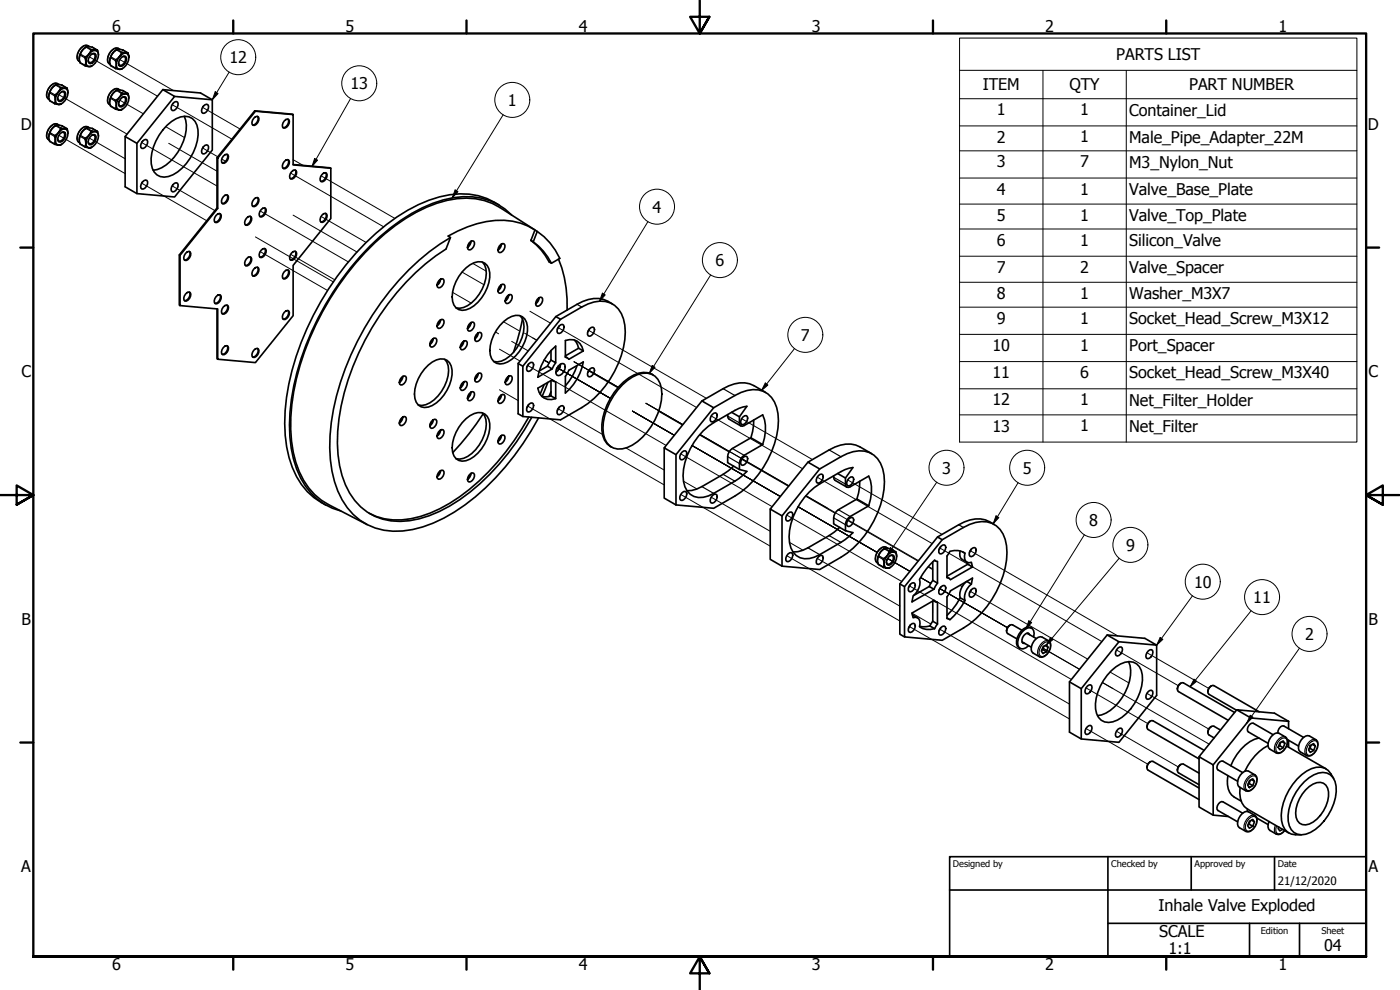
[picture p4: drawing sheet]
<svg xmlns="http://www.w3.org/2000/svg" width="420mm" height="297mm" viewBox="0 0 420 297" stroke-linecap="round" stroke-linejoin="round" font-family="sans-serif">
<!-- layer: Tweak Trail (ISO) -->
<g fill="none" stroke="#000" stroke-width=".3">
<path d="M26.8 17.1l20.5 11.8M35.9 17.9l16.2 9.3M17.7 28.4l20.4 11.8M35.9 30.1l7.1 4M49.7 38l5.7 3.3M51.7 31.4l17.9 10.4M60.8 32.2l11.3 6.5M17.7 40.6l19.9 11.5M26.8 41.4l10.8 6.2M42.5 42.8l22.6 13M42.5 55l19.6 11.2M50.6 43l14.5 8.4"/>
<path d="M51.7 55.8l12.8 7.4M60.8 44.4l4.6 2.6M66.5 47.7l1.2 .7M87.2 51.9l27.9 16.1M88 47.9l3 1.7M96.4 52.7l22.1 12.8M76.7 71.1l23.3 13.5M78.1 75.5l20.2 11.7M78.1 63.3l26.4 15.3M87.2 76.3l13.3 7.6M88 64.5l19.1 11.1M96.4 64.9l13.5 7.8"/>
<path d="M141.9 79l4 2.4M131.2 85.1l.4 .2M135.8 87.7l5.6 3.2M138.7 81.6l6.6 3.8M148.7 99.6l.9 .6M151.1 96.5l4.6 2.7M157.4 100l3.7 2.1M159 93.4l6.2 3.6M167.5 98.3l41.6 24M176.6 99.1l35.4 20.4M129.8 101.7l.2 .2M149.9 104.8l6.2 3.5"/>
<path d="M149.9 116.9l5.6 3.3M153.6 102.4l4.9 2.9M158.3 109.6l41.6 24M163.3 108l1.5 .9M167.2 110.3l16 9.2M172.3 108.5l13.3 7.7M176.6 111.3l8.8 5.1M158.3 121.8l41 23.7M167.5 122.6l13.3 7.7M187.9 134.4l11.4 6.6M189.8 123.3l12.6 7.3M193.8 121l11.1 6.4"/>
<path d="M197.7 123.4l7.1 4.2M204.3 136.2l27.4 15.8M207.7 133.7l26.5 15.3M209.9 130.5l8.9 5.1M210 130.3l26.8 15.5M213.4 124.8l27.5 15.8M222.6 125.6l21.2 12.3M222.6 137.8l14 8.1M204.3 148.4l26.9 15.5M205.1 144.4l4.1 2.3M213.4 149.2l17.8 10.2M236.1 154.5l34.5 20"/>
<path d="M239.5 152l23.7 13.7M241.7 148.9l8.9 5.1M241.9 148.7l33.8 19.5M245.3 143.2l34.5 19.9M254.4 144l28.3 16.3M254.4 156.2l21.1 12.2M236.1 166.7l33.9 19.6M236.9 162.7l4.1 2.4M245.3 167.5l24.7 14.4M266.4 167.6l6.7 3.8M272.9 175.8l48.6 28.1M276.3 173.3l3 1.7"/>
<path d="M278.5 170.1l1.4 .8M278.6 169.9l1.3 .8M282 164.4l48.7 28.1M282 176.6l20.3 11.7M288.1 175.6l.7 .4M291.2 165.2l44.3 25.6M291.2 177.4l35.2 20.4M272.9 188l48.1 27.7M273.7 184l5.7 3.2M282 188.8l39 22.5M312.9 194.4l11.1 6.4M335.1 195l18.5 10.7"/>
<path d="M344.2 195.8l18.5 10.7M325.9 206.4l18.6 10.7M325.9 218.6l18.6 10.7M330.8 204.8l32.1 18.5M333.1 201.6l5.7 3.3M335.1 219.4l18.5 10.7M344.2 208l18.5 10.7"/>
</g>
<!-- layer: Visible (ISO) -->
<g fill="none" stroke="#000" stroke-width=".5">
<path d="M23.8 17.5l.3 1.4 1.5 .8M25.6 17.1l1.1-.9-.5 .8-.4 1.6zM25.9 14.1l-.2 .1a4.1 4.1 0 0 0-1.9 3.3M26.8 14l-.7-.4a3.3 3.3 0 0 0-2.7 4.5l.5 .4M27.4 16.4l.5-.4h.5a2.02 2.02 0 0 1-1.3 3.1l-.4-.2a2.12 2.12 0 0 1 .7-2.5zM27.4 14.9l1.2 .2-.6 .1-1.3 1zM27.6 16.2l.5-.1 .3 .2a1.96 1.96 0 0 1-1.4 2.5l-.4-.2-.1-.4M29.2 15a4.5 4.5 0 0 0-2.6-1 3.6 3.6 0 0 0-2.8 3.5M29.5 16.4l-.4-1.1-.5-.2 .6-.1a3.6 3.6 0 0 1-2.5 5l-.5-.2-.4-1.2-.3 1a2.01 2.01 0 0 0 2.2 .1M35.1 14.9l-.3 .1a4.1 4.1 0 0 0-1.9 3.3M36 14.8l-.8-.4a3.3 3.3 0 0 0-2.6 4.6l.5 .3M36.5 15.7l1.2 .2-1.2 .5-.7 .6z"/>
<path d="M36.6 17.1l.6-.3 .5 .1a2.07 2.07 0 0 1-1.5 3l-.4-.2a2.27 2.27 0 0 1 .8-2.6zM36.7 17l.5-.1 .4 .3a1.96 1.96 0 0 1-1.4 2.4l-.4-.1-.2-.5M37.7 15.9h.7l.3 1.4-.5-1.2zM38.4 15.9a4.5 4.5 0 0 0-2.6-1.1 3.7 3.7 0 0 0-2.6 4.9l1.5 .9M38.7 17.3a3.6 3.6 0 0 1-2.9 3.5 1.48 1.48 0 0 1-.8-2.2l.8-1.6-1.1 1.2a3.1 3.1 0 0 1 0 2.3l.1 .1M16.5 28.5l1.1-.9-.5 .7-.5 1.7zM16.6 30l.5 1.2 .5 .1-1.2-.2zM16.8 37.6l-.3 .2a4.2 4.2 0 0 0-1.9 3.2M16.8 25.4l-.3 .2a4.2 4.2 0 0 0-1.9 3.3M17.7 37.5l-.8-.3a3.3 3.3 0 0 0-2.6 4.5l.5 .3M17.7 25.4l-.8-.4a3.3 3.3 0 0 0-2.6 4.5l.5 .4M18.1 27.8l.6-.4h.5a1.72 1.72 0 0 1-.6 2.8l-.6 .3-.4-.2a1.97 1.97 0 0 1 .5-2.5z"/>
<path d="M18.3 26.3l1.2 .2-1.3 .5-.6 .6zM18.4 39.8l.5-.1 .4 .2a1.96 1.96 0 0 1-1.4 2.5l-.4-.2-.2-.5M18.4 27.6l.5-.1 .4 .2a1.97 1.97 0 0 1-1.4 2.5l-.4-.2-.2-.5M19.5 26.5l.6-.1 .3 1.4-.4-1.1zM20.1 38.6a4.4 4.4 0 0 0-2.6-1.1 3.7 3.7 0 0 0-2.5 5l1.4 .8M20.1 26.4a4.4 4.4 0 0 0-2.6-1.1 3.7 3.7 0 0 0-2.5 5l1.4 .8M20.4 27.8a3.6 3.6 0 0 1-2.8 3.5l.9-.2M25.9 38.4l-.2 .2a4.1 4.1 0 0 0-1.9 3.3M26.8 38.4l-.7-.4a3.3 3.3 0 0 0-2.7 4.5l.5 .4M29.2 39.4a4.4 4.4 0 0 0-2.6-1.1 3.7 3.7 0 0 0-2.5 5l1.5 .8M35.1 27.1l-.3 .1a4.1 4.1 0 0 0-1.9 3.3M36 27l-.8-.4a3.3 3.3 0 0 0-2.6 4.5l.5 .4"/>
<path d="M36.2 29.7l1.1-.7 .4 .1a2.08 2.08 0 0 1-1.6 3 1.53 1.53 0 0 1 .1-2.4zM36.5 27.9l1.2 .2a3.3 3.3 0 0 0-2.4 4.7l.5 .2-1.1-.4a3.1 3.1 0 0 0 0-2.4l.1-.1a3.8 3.8 0 0 0 1.7-2.2zM36.7 29.2l.5-.1 .4 .2a1.96 1.96 0 0 1-1.4 2.5l-.4-.2-.2-.4M36.8 20.5l-.6 .3-1.4-.2M38.3 28a3.6 3.6 0 0 1-2.5 5l1-.3M38.3 28l-.6 .1 .5 .2 .5 1.1M38.4 28a4.5 4.5 0 0 0-2.6-1 3.7 3.7 0 0 0-2.6 4.9l1.5 .8M48.9 26.9l11.3 1 3.5 2v15.1l-11.3 14.1-11.3-1-3.5-2v-15.1zM48.9 26.9l3.5 2-11.3 14.1M50.1 37.6a7.5 7.5 0 0 1 6.6-2.5 4.2 4.2 0 0 1 2.7 3.8 14.7 14.7 0 0 1-8.8 14.1 3.9 3.9 0 0 1-5.2-3.9 14.9 14.9 0 0 1 4.7-11.5zM51.9 31.1l.5-.5 .5-.1 .4 .1a1.83 1.83 0 0 1-1.6 2.6 1.42 1.42 0 0 1 .2-2.1zM52.4 28.9l11.3 1"/>
<path d="M55.3 34.9a10.8 10.8 0 0 1-1 9.1 13.3 13.3 0 0 1-7.1 6.9l-1.2 .2M61 31.9l.5-.5 .5-.1 .4 .1a1.83 1.83 0 0 1-1.5 2.6 1.41 1.41 0 0 1 .1-2.1zM76.2 35.5l.5-.5 .4-.1 .4 .2a1.83 1.83 0 0 1-1.5 2.5 1.48 1.48 0 0 1 .2-2.1zM76.4 33.2l-11.3 14.1 .2 .1M76.7 33.4l11.3 1v15.1l11.3 1v15.1l-11.3 14v15.1l-11.3 14.1-11.4-1v-15.1l-11.3-1v-15.1l11.3-14.1v-15.1zM76.7 33.4l-.3-.2 11.6 1.2M77.3 34.9a1.85 1.85 0 0 1-1.5 2.6M85.3 36.3l1-.6 .4 .2a1.83 1.83 0 0 1-1.6 2.5 1.48 1.48 0 0 1 .2-2.1zM86.4 35.7a1.85 1.85 0 0 1-1.5 2.6M16.5 40.7l1.1-.9-.5 .7-.5 1.7zM16.6 42.2l.5 1.1 .5 .2-1.2-.2zM18 40.1l1.2-.5 .4 .2a2.04 2.04 0 0 1-2 2.8 1.83 1.83 0 0 1 .4-2.5z"/>
<path d="M20.4 40l-.3-1.4-1.8-.1-.7 1.3a1.6 1.6 0 0 1 2.7-.5 3.6 3.6 0 0 1-2.7 4.2l.9-.2M25.8 43l.4 1.2 .5 .2-1.2-.3zM27.1 41l1.1-.6 .4 .2a2.08 2.08 0 0 1-1.7 2.8 1.68 1.68 0 0 1 .2-2.4zM27.6 40.6l.5-.1 .3 .2a1.97 1.97 0 0 1-1.4 2.5l-.4-.2-.1-.5M29.5 40.8l-.2-1.4h-2a3.8 3.8 0 0 1-1.8 2.2l.3 1.4a3.6 3.6 0 0 1 2.8-3.5 1.48 1.48 0 0 1 .8 2.1 3.6 3.6 0 0 1-2.7 2.8l1-.3M37.6 41l3.5 2v15.1M42.7 54.6l.5-.4 .5-.2 .4 .2a1.84 1.84 0 0 1-1.5 2.5 1.42 1.42 0 0 1 .1-2.1zM42.7 42.4l.5-.4 .5-.2 .4 .2a1.84 1.84 0 0 1-1.5 2.5 1.42 1.42 0 0 1 .1-2.1zM51.9 55.4l.5-.4 .5-.2 .4 .2a1.83 1.83 0 0 1-1.6 2.5 1.42 1.42 0 0 1 .2-2.1zM61 44.1l.5-.5 .5-.1 .4 .1a1.83 1.83 0 0 1-1.5 2.6 1.41 1.41 0 0 1 .1-2.1zM65.1 47.3v15.1M67 46.8l.5-.4 .5-.1 .4 .1a1.83 1.83 0 0 1-1.6 2.6 1.48 1.48 0 0 1 .2-2.2z"/>
<path d="M67 59l.5-.4 .5-.1 .4 .1a1.83 1.83 0 0 1-1.6 2.5 1.48 1.48 0 0 1 .2-2.1zM68.2 58.5a1.85 1.85 0 0 1-1.5 2.6M68.2 46.3a1.85 1.85 0 0 1-1.5 2.6M76.2 59.8l.5-.4 .4-.1 .4 .1a1.83 1.83 0 0 1-1.5 2.6 1.49 1.49 0 0 1 .2-2.2zM77.3 59.3a1.85 1.85 0 0 1-1.5 2.6M85.3 48.5l1-.6 .4 .2a1.83 1.83 0 0 1-1.6 2.5 1.48 1.48 0 0 1 .2-2.1zM86.4 47.9a1.85 1.85 0 0 1-1.5 2.6M87.5 51.6l.5-.5 .5-.1 .3 .2a1.83 1.83 0 0 1-1.5 2.5 1.48 1.48 0 0 1 .2-2.1zM88 49.4l11.3 1.1M88.6 51a1.85 1.85 0 0 1-1.5 2.6M96.6 52.4l.5-.4 .5-.2 .4 .2a1.83 1.83 0 0 1-1.6 2.5 1.48 1.48 0 0 1 .2-2.1zM97.7 51.8a1.86 1.86 0 0 1-1.4 2.6"/>
<path d="M53.8 76.5v15.1l.2 .1M55.7 76l.5-.4 .5-.2 .4 .2a1.83 1.83 0 0 1-1.6 2.5 1.48 1.48 0 0 1 .2-2.1zM56.8 75.5a1.85 1.85 0 0 1-1.4 2.5M64.8 64.6l1-.5 .4 .1a1.83 1.83 0 0 1-1.6 2.6 1.48 1.48 0 0 1 .2-2.2zM65.3 62.5l-.2-.1-11.3 14.1 .2 .1M66 64.1a1.85 1.85 0 0 1-1.5 2.6M74 77.6l.5-.4 .5-.1 .4 .1a1.83 1.83 0 0 1-1.6 2.6 1.48 1.48 0 0 1 .2-2.2zM74 65.4l.5-.4 .5-.1 .4 .1a1.83 1.83 0 0 1-1.6 2.6 1.48 1.48 0 0 1 .2-2.2zM75.1 64.9a1.85 1.85 0 0 1-1.5 2.6M75.1 77.1a1.85 1.85 0 0 1-1.5 2.6M78.3 62.9l1-.5 .4 .1a1.83 1.83 0 0 1-1.6 2.6 1.48 1.48 0 0 1 .2-2.2zM78.3 75.1l1-.5 .4 .1a1.83 1.83 0 0 1-1.6 2.5 1.48 1.48 0 0 1 .2-2.1z"/>
<path d="M79.5 74.6a1.85 1.85 0 0 1-1.5 2.5M79.5 62.4a1.85 1.85 0 0 1-1.5 2.6M87.5 75.9l.5-.4 .5-.1 .3 .1a1.83 1.83 0 0 1-1.5 2.6 1.48 1.48 0 0 1 .2-2.2zM88.6 75.4a1.85 1.85 0 0 1-1.5 2.6M96.6 64.6l.5-.5 .5-.1 .4 .2a1.83 1.83 0 0 1-1.6 2.5 1.49 1.49 0 0 1 .2-2.1zM97.7 64a1.86 1.86 0 0 1-1.4 2.6M135.2 71.3a76.6 76.6 0 0 0-29.9 35.2 64.9 64.9 0 0 0-6.1 31.5 26 26 0 0 0 6.8 16.3 18.8 18.8 0 0 0 17.8 4.6 50.1 50.1 0 0 0 24.9-15.5 84.2 84.2 0 0 0 12.9-18M141.4 72.4a2.36 2.36 0 0 1-1.1 1.8 1.82 1.82 0 0 1 1.9-1.8 1.83 1.83 0 0 1-1.4 2.6l-.4-.3-.1-.5M144.8 78.6a7.3 7.3 0 0 1-.1 8.1 9.5 9.5 0 0 1-6.8 5.8l-1-.1M149.8 61.5a20.7 20.7 0 0 0-17.9-2.4 54.3 54.3 0 0 0-25.2 16.9 83.4 83.4 0 0 0-21.1 47.2 34.8 34.8 0 0 0 4.9 22.2 19.4 19.4 0 0 0 7.3 6.2M150.5 73.2a2.37 2.37 0 0 1-1.1 1.9 1.81 1.81 0 0 1 1.9-1.9 1.83 1.83 0 0 1-1.4 2.6l-.3-.2-.2-.5M153.5 64.5a18.9 18.9 0 0 0-17.5-5.2 48.6 48.6 0 0 0-25 14.6 85.4 85.4 0 0 0-23.5 45.9 40.7 40.7 0 0 0 2.7 23.6 18.3 18.3 0 0 0 12.1 9.9"/>
<path d="M160 72.6a18 18 0 0 1 5.5 6.4M160.3 68.9l-10.3-6.6a21.3 21.3 0 0 0-18.9-1.3 57.7 57.7 0 0 0-24.4 18 83.8 83.8 0 0 0-19.1 42.5 38 38 0 0 0 3.5 22.6 18.4 18.4 0 0 0 7.5 7.3l11.6 6M160.5 69a20.4 20.4 0 0 0-17.3-1.9l-5.8 2.2-2.9 1.5 .7 .5-1.3 3.4a73.7 73.7 0 0 0-28 35.2 55.4 55.4 0 0 0-4 29.8 20.2 20.2 0 0 0 10.5 15.2 21.4 21.4 0 0 0 16.4-.1 56.3 56.3 0 0 0 23.7-18.8l2.5-3.4 4.6-7.4M160.5 69l.7 .4-1.2 3.2-.7-.5zM161.2 69.4a19.5 19.5 0 0 1 6.8 8.1l-2.5 1.5-.7-.4a18.1 18.1 0 0 0-5.5-6.5M167.6 77.8a35.3 35.3 0 0 1 2.6 15.2M55.7 88.2l.5-.4 .5-.2 .4 .2a1.83 1.83 0 0 1-1.6 2.5 1.48 1.48 0 0 1 .2-2.1zM56.8 87.6a1.86 1.86 0 0 1-1.4 2.6M64.8 89l1-.6 .4 .2a1.83 1.83 0 0 1-1.6 2.5 1.48 1.48 0 0 1 .2-2.1zM65.1 92.7v15l.2 .1M66 88.5a1.85 1.85 0 0 1-1.5 2.5M67 92.1l.5-.4 .5-.2 .4 .2a1.83 1.83 0 0 1-1.6 2.5 1.48 1.48 0 0 1 .2-2.1z"/>
<path d="M68.2 91.5a1.85 1.85 0 0 1-1.5 2.6M76.2 80.7l.5-.4 .4-.1 .4 .1a1.83 1.83 0 0 1-1.5 2.5 1.48 1.48 0 0 1 .2-2.1zM77.3 80.2a1.85 1.85 0 0 1-1.5 2.5M85.3 93.7l1-.5 .4 .1a1.83 1.83 0 0 1-1.6 2.5 1.48 1.48 0 0 1 .2-2.1zM85.3 81.5l1-.5 .4 .1a1.83 1.83 0 0 1-1.6 2.6 1.48 1.48 0 0 1 .2-2.2zM86.4 81a1.85 1.85 0 0 1-1.5 2.6M86.4 93.2a1.85 1.85 0 0 1-1.5 2.5M132.2 96a2.33 2.33 0 0 1-1 1.8 1.83 1.83 0 0 1 1.8-1.9 1.83 1.83 0 0 1-1.4 2.6l-.3-.2-.1-.5M132.2 83.8a2.33 2.33 0 0 1-1 1.8 1.83 1.83 0 0 1 1.8-1.9 1.83 1.83 0 0 1-1.4 2.7l-.3-.3-.1-.5M139.8 80.4a5.1 5.1 0 0 1 5.7-1.5 4.5 4.5 0 0 1 1.5 4.4 11.8 11.8 0 0 1-7.2 9.7 3.3 3.3 0 0 1-4.1-3.9 12.7 12.7 0 0 1 4.1-8.7zM141.4 96.8a2.33 2.33 0 0 1-1.1 1.8 1.82 1.82 0 0 1 1.9-1.9 1.83 1.83 0 0 1-1.4 2.7l-.4-.3-.1-.5M143.5 99.9a2.36 2.36 0 0 1-1 1.8 1.82 1.82 0 0 1 1.8-1.9 1.83 1.83 0 0 1-1.4 2.6l-.3-.2-.1-.5"/>
<path d="M150.5 85.4a2.37 2.37 0 0 1-1.1 1.8 1.81 1.81 0 0 1 1.9-1.8 1.83 1.83 0 0 1-1.4 2.6l-.3-.3-.2-.5M151.2 96.5a5.1 5.1 0 0 1 5.6-1.5 4.4 4.4 0 0 1 1.5 4.4 11.8 11.8 0 0 1-7.1 9.7 3.3 3.3 0 0 1-4.2-3.9 12.7 12.7 0 0 1 4.2-8.7zM152.7 88.5a2.33 2.33 0 0 1-1.1 1.8 1.83 1.83 0 0 1 1.9-1.9 1.83 1.83 0 0 1-1.4 2.7l-.4-.3-.1-.5M156.1 94.7a7.3 7.3 0 0 1-.1 8.1 9.5 9.5 0 0 1-6.8 5.8l-1-.1M156.8 95.7l-1.6 6.7-1.1 3.3M161.8 89.3a2.37 2.37 0 0 1-1 1.9 1.81 1.81 0 0 1 1.8-1.9 1.83 1.83 0 0 1-1.4 2.6l-.3-.3-.1-.4M166.8 95l1.4 .8-11.3 14.1M167.8 97.9l-.5 .8M167.9 97.8l.9-.5a1.48 1.48 0 0 1-.4 2.5l-1 .2a1.67 1.67 0 0 1 .5-2.2zM176.9 98.7l-.5 .8M177 98.6l1-.4a1.48 1.48 0 0 1-.5 2.5l-.5 .2-.4-.1a1.67 1.67 0 0 1 .4-2.2zM183.8 91.2a8.4 8.4 0 0 0-8.9-.7l-8.1 4.5-11.3 14.1v15l1.4 .9 11.3 1a33.7 33.7 0 0 0 13.5-10.2 26.7 26.7 0 0 0 5.8-18.2 7.3 7.3 0 0 0-7.5-7.2l-1.7 .2-1.8 .6-8.3 4.6"/>
<path d="M67 104.3l.5-.4 .5-.2 .4 .2a1.83 1.83 0 0 1-1.6 2.5 1.48 1.48 0 0 1 .2-2.1zM68.2 103.7a1.85 1.85 0 0 1-1.5 2.6M76.2 105.1l.5-.4 .4-.2 .4 .2a1.83 1.83 0 0 1-1.5 2.5 1.48 1.48 0 0 1 .2-2.1zM77.3 104.5a1.85 1.85 0 0 1-1.5 2.6M120.9 112.9a2.36 2.36 0 0 1-1.1 1.9 1.82 1.82 0 0 1 1.9-1.9 1.83 1.83 0 0 1-1.4 2.6l-.3-.2-.2-.5M128.5 109.5a5.1 5.1 0 0 1 5.6-1.4 4.5 4.5 0 0 1 1.6 4.3 11.8 11.8 0 0 1-7.2 9.7 3.3 3.3 0 0 1-4.1-3.9 12.7 12.7 0 0 1 4.1-8.7zM130 101.6a2.36 2.36 0 0 1-1 1.8 1.83 1.83 0 0 1 1.8-1.9 1.83 1.83 0 0 1-1.4 2.6l-.3-.2-.1-.5M133.5 107.8a7.3 7.3 0 0 1-.1 8.1 9.5 9.5 0 0 1-6.8 5.8l-1.1-.2M139.2 102.4a2.35 2.35 0 0 1-1.1 1.8 1.81 1.81 0 0 1 1.9-1.9 1.83 1.83 0 0 1-1.4 2.7l-.4-.3-.1-.5M139.2 114.6a2.35 2.35 0 0 1-1.1 1.8 1.82 1.82 0 0 1 1.9-1.9 1.83 1.83 0 0 1-1.4 2.6l-.4-.2-.1-.5M141.4 117.7a2.36 2.36 0 0 1-1.1 1.8 1.82 1.82 0 0 1 1.9-1.9 1.83 1.83 0 0 1-1.4 2.6l-.4-.2-.1-.5M143.5 112.1a2.36 2.36 0 0 1-1 1.8 1.82 1.82 0 0 1 1.8-1.9 1.83 1.83 0 0 1-1.4 2.6l-.3-.2-.1-.5"/>
<path d="M150.5 118.5a2.37 2.37 0 0 1-1.1 1.8 1.82 1.82 0 0 1 1.9-1.9 1.83 1.83 0 0 1-1.4 2.7l-.3-.3-.2-.5M152.7 112.9a2.33 2.33 0 0 1-1.1 1.8 1.83 1.83 0 0 1 1.9-1.9 1.83 1.83 0 0 1-1.4 2.7l-.4-.3-.1-.5M155.5 109.1l1.4 .8v15.1M158.6 109.2l-.5 .9M158.7 109.1l1-.4a1.47 1.47 0 0 1-.5 2.5l-.9 .1a1.69 1.69 0 0 1 .4-2.2zM163.3 115.4l-1.2 2.9M164.3 109.9l-2.4 1.4M164.4 114.7l-1.7 4.3h1.7l1-.2M165.4 108l-1.1 1.9M165.4 108l1.4 .9v-5.1a16.2 16.2 0 0 0-5.4 9.4l4.3-2.5-1.4-.8M165.4 118.8l1.4 .8v-5l-1.1-.6-4.3 2.5a3.8 3.8 0 0 0 5.4 3.1M165.4 117.6l-.6 1.4"/>
<path d="M165.4 105.2v2.8M165.4 114.2v4.6M165.6 114.1l.6 .3M166.8 108.9l-1.1 1.8M167.5 109.9l.5 .3-1 .6M167.5 109.9l.6-.6 1.1-.2a2.33 2.33 0 0 1-1.7 3.6l-.4-.2a2.24 2.24 0 0 1 .4-2.6zM168 110.2v.2M168.2 109.3a3.1 3.1 0 0 1-1.4 2.4M169.7 102.2a3.8 3.8 0 0 1 5.4 3.1l-4.4 2.5-1-.6zM169.7 107l.6 .4M170.7 111.1l4.4-2.5a16.2 16.2 0 0 1-5.4 9.3v-5zM172.4 102l1 1.5 .2 1"/>
<path d="M173.2 109.7a16.6 16.6 0 0 1-3.5 6.1M173.6 104.5l-3.9 2.3M173.6 104.5l1.5 .8M176.9 110.9l-.5 .8M177 110.8l1-.5a1.48 1.48 0 0 1-.5 2.5l-.9 .2a1.67 1.67 0 0 1 .4-2.2zM186.8 115.5a10.6 10.6 0 0 1 7.4-3.6 4.8 4.8 0 0 1 4.3 4.6 18.5 18.5 0 0 1-10.2 17.8 4.9 4.9 0 0 1-7.2-4.2 18.7 18.7 0 0 1 5.7-14.6zM196 112.5a6.4 6.4 0 0 0-7.3 .9 19.4 19.4 0 0 0-8.1 15.7 5.8 5.8 0 0 0 2.9 5.1M229.8 117.8l-3.5-2.1a9.2 9.2 0 0 0-9.3 .9l-6.3 3.7 3.5 2M120.9 125.1a2.36 2.36 0 0 1-1.1 1.9 1.82 1.82 0 0 1 1.9-1.9 1.83 1.83 0 0 1-1.4 2.6l-.3-.2-.2-.5M130 125.9a2.36 2.36 0 0 1-1 1.9 1.82 1.82 0 0 1 1.8-1.9 1.83 1.83 0 0 1-1.4 2.6l-.3-.2-.1-.5M132.2 129a2.33 2.33 0 0 1-1 1.9 1.82 1.82 0 0 1 1.8-1.9 1.83 1.83 0 0 1-1.4 2.6l-.3-.2-.1-.5M139.8 125.6a5.1 5.1 0 0 1 5.7-1.4 4.5 4.5 0 0 1 1.5 4.3 11.8 11.8 0 0 1-7.2 9.7 3.3 3.3 0 0 1-4.1-3.9 12.7 12.7 0 0 1 4.1-8.7z"/>
<path d="M144.8 123.9a7.3 7.3 0 0 1-.1 8.1 9.6 9.6 0 0 1-6.8 5.8l-1-.2M145 124.1a82.1 82.1 0 0 1-9.1 11.7M150.5 130.7a2.37 2.37 0 0 1-1.1 1.8 1.81 1.81 0 0 1 1.9-1.9 1.83 1.83 0 0 1-1.4 2.6l-.3-.2-.2-.5M158.6 121.4l-.5 .9M158.7 125.1a67.5 67.5 0 0 1-26.7 27.5 24.9 24.9 0 0 1-19 2.4l-2.2-1M158.7 121.3l1-.4a1.47 1.47 0 0 1-.5 2.5l-.9 .1a1.69 1.69 0 0 1 .4-2.2zM167.8 122.2l-.5 .9M167.9 122.1l.9-.4a1.48 1.48 0 0 1-.4 2.5l-1 .1a1.68 1.68 0 0 1 .5-2.2zM199.3 134.4v15.1l3.6 2M204.7 135.7l1-.4a1.47 1.47 0 0 1-.5 2.4l-.5 .3-.4-.1a1.69 1.69 0 0 1 .4-2.2zM210.7 120.3l-11.4 14.1 3.6 2M211 129.3a42.6 42.6 0 0 1 10.8-6.8l2.3-.6-2.2 3.2v1.8l.4 .9 1-.1 5.6-3.2a11.4 11.4 0 0 1 0 8.9l-5.6 3.2a3.8 3.8 0 0 0-1.4 4.3l2.2 .5a30.5 30.5 0 0 1-9.9 6.6 6.4 6.4 0 0 1-7.1 .3 7.6 7.6 0 0 1-2-7.5 21.4 21.4 0 0 1 5.9-11.5z"/>
<path d="M213.8 124.3l1-.4a1.47 1.47 0 0 1-.5 2.5l-.9 .1a1.7 1.7 0 0 1 .4-2.2zM214.2 122.3l6.4-3.6a8.8 8.8 0 0 1 9.8-.5 10.9 10.9 0 0 1 3.1 10.2 29.2 29.2 0 0 1-12.9 20.4l-6.4 3.7-11.3-1v-15.1zM218.4 124.4l.1 1 .3 .3 3.5 2.1M219.6 123.7l2.3 1.4M220.2 139.9a42.3 42.3 0 0 1-11.1 6.8l-1.5 .5h-1.4M223 125.1l.9-.4a1.47 1.47 0 0 1-.4 2.5l-1 .1a1.68 1.68 0 0 1 .5-2.2zM223 137.3l.9-.4a1.47 1.47 0 0 1-.4 2.5l-.5 .2-.5-.1a1.67 1.67 0 0 1 .5-2.2zM226.2 126l-.3 3.5-.5 1.9M228.9 133.4l-3.5-2-5.6 3.2a3.8 3.8 0 0 0-1.4 4.2l3.5 2.1M242.5 138.7l-11.3 14 3.5 2.1M261.6 136.1l-3.5-2a9.2 9.2 0 0 0-9.3 .9l-6.3 3.7 3.5 2M132.2 141.2a2.33 2.33 0 0 1-1 1.8 1.83 1.83 0 0 1 1.8-1.8 1.83 1.83 0 0 1-1.4 2.6l-.3-.3-.1-.5"/>
<path d="M141.4 142a2.36 2.36 0 0 1-1.1 1.9 1.82 1.82 0 0 1 1.9-1.9 1.83 1.83 0 0 1-1.4 2.6l-.4-.2-.1-.5M204.7 147.9l1-.5a1.47 1.47 0 0 1-.5 2.5l-.5 .3-.4-.1a1.69 1.69 0 0 1 .4-2.2zM213.8 148.7l1-.4a1.47 1.47 0 0 1-.5 2.5l-.5 .2-.4-.1a1.69 1.69 0 0 1 .4-2.2zM231.2 152.7v15.1l3.5 2.1M236.5 154.1l1-.5a1.47 1.47 0 0 1-.5 2.5l-.9 .1a1.69 1.69 0 0 1 .4-2.1zM242.9 147.6a42.9 42.9 0 0 1 10.7-6.7l2.4-.6-2.3 3.1v1.8l.4 1 1-.1 5.6-3.2a11.5 11.5 0 0 1 0 8.9l-5.6 3.2a3.8 3.8 0 0 0-1.4 4.2l2.3 .6a30.6 30.6 0 0 1-10 6.6 6.4 6.4 0 0 1-7 .3 7.6 7.6 0 0 1-2-7.5 21.4 21.4 0 0 1 5.9-11.6zM245.6 142.7l1-.4a1.47 1.47 0 0 1-.5 2.5l-.5 .2-.4-.1a1.67 1.67 0 0 1 .4-2.2zM246 140.7l6.4-3.7a8.8 8.8 0 0 1 9.8-.5 10.9 10.9 0 0 1 3.1 10.3 29.3 29.3 0 0 1-12.9 20.4l-6.4 3.7-11.3-1v-15.1zM250.2 142.8l.1 1 .3 .3 3.5 2.1M251.4 142.1l2.3 1.3M252 158.2a42.4 42.4 0 0 1-11.1 6.9l-1.5 .4-1.4 .1M254.8 143.5l1-.4a1.48 1.48 0 0 1-.5 2.5l-.5 .2-.4-.1a1.67 1.67 0 0 1 .4-2.2z"/>
<path d="M254.8 155.7l1-.4a1.48 1.48 0 0 1-.5 2.5l-.9 .1a1.67 1.67 0 0 1 .4-2.2zM258 144.4v1.7l-.8 3.6M260.7 151.8l-3.5-2.1-5.6 3.2a3.8 3.8 0 0 0-1.4 4.3l3.5 2M298.4 157.3a8.4 8.4 0 0 0-9-.7l-8 4.5 1.4 .8M236.5 166.2l1-.4a1.47 1.47 0 0 1-.5 2.5l-.9 .1a1.7 1.7 0 0 1 .4-2.2zM245.6 167.1l1-.5a1.47 1.47 0 0 1-.5 2.5l-.5 .2h-.4a1.67 1.67 0 0 1 .4-2.2zM265.5 164.6l-.3 .1a4.2 4.2 0 0 0-1.8 3.3M266.4 164.5l-.8-.4a3.3 3.3 0 0 0-2.6 4.5l.5 .4M266.6 167.2l1.1-.7 .4 .1a2.08 2.08 0 0 1-1.6 3 1.53 1.53 0 0 1 .1-2.4zM267 165.4l1.2 .2a3.6 3.6 0 0 0-2.8 4.2l.4 .5 .5 .2-1.2-.4a3.1 3.1 0 0 0 0-2.4l.1-.1a3.7 3.7 0 0 0 1.8-2.2zM267.1 166.7l.6-.1 .3 .2a1.96 1.96 0 0 1-1.4 2.5l-.4-.2-.2-.4M268.8 165.5a4.5 4.5 0 0 0-2.6-1 3.7 3.7 0 0 0-2.5 4.9l1.4 .8"/>
<path d="M269.1 166.9l-.4-1.1-.5-.2 .6-.1a3.6 3.6 0 0 1-2.5 5l.9-.3M270 175.2v15.1l1.5 .8M273.2 175.4l-.5 .8M273.3 175.3l.9-.5a1.48 1.48 0 0 1-.4 2.6l-1 .1a1.68 1.68 0 0 1 .5-2.2zM279.9 168.6v5.5l1.5 .9M279.9 174.1l-1 1.9M280.3 176.8l-1.4-.8-4.7 2.7M280.4 168.1l.4 .2M281.4 175l-1.1 1.8M281.4 175l-.1-6.5-.8-.4a21 21 0 0 0-4.6 5.8 5 5 0 0 1-1.9 4.9l-.3 1.8 6.6-3.8M281.4 161.1l-11.4 14.1 1.5 .8M282.3 164l-.5 .9"/>
<path d="M282.3 176.2l-.5 .9M282.4 176.1l1-.4a1.47 1.47 0 0 1-.5 2.5l-.5 .2-.4-.1a1.69 1.69 0 0 1 .4-2.2zM282.4 163.9l1-.4a1.47 1.47 0 0 1-.5 2.5l-.5 .2-.4-.1a1.69 1.69 0 0 1 .4-2.2zM282.8 161.9l6.3-3.6a8.8 8.8 0 0 1 9.9-.5 10.9 10.9 0 0 1 3.1 10.2 29.3 29.3 0 0 1-13 20.4l-6.3 3.7-11.3-1v-15.1zM284.2 173.1l.6 .4M285.1 165.4a5.2 5.2 0 0 1 4.5 .6 1.98 1.98 0 0 0 1.2 2.8l.7-.1 .4 1.4-6.6 3.8-1.1-.6v-6.5zM285.3 177.3l6.6-3.8-.4 1.7a5 5 0 0 0-1.9 5 21 21 0 0 1-4.5 5.8l-.9-.4v-6.5zM288.1 165.3a2.24 2.24 0 0 0 .7 2.6l1.4 .8M288.2 179.4l-1.2 1.9-2.8 3.4M288.2 179.4l1.4 .8M288.9 165.6l.7 .4M289.9 174.6a4.9 4.9 0 0 0-1.7 4.8"/>
<path d="M290.1 174.4l1.4 .8M290.3 168.8l.1 .5M291.5 164.8l-.5 .9M291.5 177l-.5 .9M291.5 176.9l1-.4a1.47 1.47 0 0 1-.5 2.5l-.5 .2-.4-.1a1.69 1.69 0 0 1 .4-2.2zM291.5 164.7l1-.4a1.47 1.47 0 0 1-.5 2.5l-.5 .2-.4-.1a1.69 1.69 0 0 1 .4-2.2zM291.9 170.1l-1.5-.8-6.2 3.6M273.2 187.6l-.5 .8M273.3 187.5l.9-.5a1.48 1.48 0 0 1-.4 2.5l-1 .2a1.68 1.68 0 0 1 .5-2.2zM273.8 184.5l1.6 .9M279.1 187.8l-2.1 .3-1-.2M279.1 187.8l1.4 .8"/>
<path d="M279.9 186.4l-.8 1.4M279.9 180.3v6.1l1.4 .8M280.2 180.2l.5 .4M281.3 187.2l.1-6.5-1.1-.6-6.6 3.8 .3 1.4a1.5 1.5 0 0 1 1.7 .3 1.5 1.5 0 0 1 .4 1.6l-.2 .9a5.2 5.2 0 0 0 4.6 .5M281.3 187.2l-.8 1.4M282.3 188.4l-.5 .8M282.4 188.3l1-.4a1.47 1.47 0 0 1-.5 2.5l-.9 .1a1.69 1.69 0 0 1 .4-2.2zM284.2 185.4l.6 .3M303.1 187.6a1.87 1.87 0 0 0-1 1.8M306.7 189.1l-2.8-1.6a1.72 1.72 0 0 0-1.5 2.6l2.8 1.6M306.7 192.6l2.8 1.6M307.2 192.8l-.3 .1"/>
<path d="M308.2 190l2.8 1.6M308.5 190l.2 .2M309 190.4l-.2-.3a1.92 1.92 0 0 0-1.7 2.9h.4M309.6 188.5a1.88 1.88 0 0 0-2.5 .2 4.8 4.8 0 0 0-1.8 5.2l.8 .6M310.2 191.1a1.97 1.97 0 0 0-1-2.8 4.5 4.5 0 0 0-3.4 6 1.98 1.98 0 0 0 2.9-.6M310.9 191.7l1.3-.7 2.8 1.5a3.4 3.4 0 0 1-2.7 4.7l-2.3-1.3a3.1 3.1 0 0 1 .9-4.2zM313 194.9l1 .6M313 194.9l-.4 .1M313 194l1.1-.5 .5 .7-.6 1.3-1 .6-.5-.7zM313.3 193.9l-.3 1M313.7 193.7l.9 .5M332.3 190.5l3.5 2.1-11.3 14"/>
<path d="M335.5 194.4l1-.3a1.62 1.62 0 0 1 .1 1.8 1.62 1.62 0 0 1-1.6 .8 1.82 1.82 0 0 1 .5-2.3zM335.8 192.6l11.3 1-3.5-2.1-11.3-1-11.3 14.1v15.1l3.5 2 11.3 1 11.3-14v-15.1M338.7 198.5a11.5 11.5 0 0 1-1.9 10.8 10.9 10.9 0 0 1-7.4 5.4M344.7 195.3l.9-.4a1.62 1.62 0 0 1 .1 1.8 1.62 1.62 0 0 1-1.6 .8 1.81 1.81 0 0 1 .6-2.2zM321 204.6l3.5 2v15.1M326.4 218l.9-.3a1.62 1.62 0 0 1 .1 1.8 1.62 1.62 0 0 1-1.6 .7 1.81 1.81 0 0 1 .6-2.2zM326.4 205.8l.9-.3a1.62 1.62 0 0 1 .1 1.8 1.62 1.62 0 0 1-1.6 .7 1.81 1.81 0 0 1 .6-2.2zM333.5 201.2a7.5 7.5 0 0 1 6.6-2.5 4.2 4.2 0 0 1 2.7 3.8 15.2 15.2 0 0 1-7.5 13.6 4.1 4.1 0 0 1-4.2 .3 4.1 4.1 0 0 1-2.3-3.6 15 15 0 0 1 4.7-11.6zM335.5 218.8l1-.3a1.62 1.62 0 0 1 .1 1.8 1.62 1.62 0 0 1-1.6 .8 1.82 1.82 0 0 1 .5-2.3zM344.7 207.5l.9-.4a1.62 1.62 0 0 1 .1 1.8 1.62 1.62 0 0 1-1.6 .8 1.81 1.81 0 0 1 .6-2.2zM345.3 216.3a1.88 1.88 0 0 0-1.1 1.9M354.4 205a1.89 1.89 0 0 0-1 1.8"/>
<path d="M363.6 205.8a1.87 1.87 0 0 0-1.1 1.8M363.6 218a1.87 1.87 0 0 0-1.1 1.8M366.3 219l-2-1.1a1.72 1.72 0 0 0-1.5 2.6l1.6 .9M370.5 213.8l-15.3-8.9a1.72 1.72 0 0 0-1.5 2.6l14.9 8.6M371.1 213.1l-8.3-4.8a1.72 1.72 0 0 1 1.5-2.6l13.6 7.9M371.2 213l-11.4 14 4.3 2.5v15.1M375.4 215.4l11.3 1M383.5 219.9a1.89 1.89 0 0 1 1.8-2.1l5.9 3.5M386.7 216.4l-4.2-2.4-11.3-1 4.2 2.4-11.3 14.1M386.7 216.4v2.3M345.3 228.5a1.88 1.88 0 0 0-1.1 1.9M354.4 229.3a1.89 1.89 0 0 0-1 1.9"/>
<path d="M359.8 227v15.1l4.3 2.5 4.6 .4M359.8 236.4l-13.8-7.9a1.72 1.72 0 0 0-1.5 2.6l15.3 8.8M359.8 232l-4.6-2.7a1.72 1.72 0 0 0-1.5 2.6l6.1 3.5M361.4 225.1l-15.4-8.8a1.72 1.72 0 0 0-1.5 2.6l15.3 8.8M368.5 232.7a6.1 6.1 0 0 0 4 7.7M372.2 236.3a6.5 6.5 0 0 0 2.2 6.5l12.4 7.1M372.8 231.9l1.4-.6 2.7 1.4a3.4 3.4 0 0 1-2.7 4.7l-2.2-1.2a3.1 3.1 0 0 1 .8-4.3zM372.9 231.8l-5.9-3.4a1.72 1.72 0 0 0-1.5 2.6l5.9 3.4M374.9 235.1l1.1 .6M374.9 235.1l-.3 .1M375 234.3l1-.6 .5 .7-.5 1.3-1 .6-.6-.7zM375.2 234.1l-.3 1"/>
<path d="M375.6 233.9l.9 .5M377.8 221.4a12.8 12.8 0 0 0-8.4 8.3M380.5 223.7a16.2 16.2 0 0 0-6.9 7.7M382 220.5l1.3-.6 2.8 1.5a3.4 3.4 0 0 1-2.7 4.6l-2.3-1.2a3.1 3.1 0 0 1 .9-4.3zM382.1 220.4l-5.9-3.4a1.72 1.72 0 0 0-1.5 2.6l5.9 3.4M384 223.7l-.3 .2M384 223.7l1.1 .7M384.1 222.9l1-.6 .5 .7-.5 1.4-1 .5-.5-.7zM384.4 222.7l-.4 1M384.7 222.5l.9 .5M386.1 223.8l11.8 6.9M386.3 221.9l3.4 1.9"/>
<path d="M386.7 222.1v2.1M391.1 221.3l1.3-.6 2.8 1.5a3.4 3.4 0 0 1-2.7 4.6l-2.3-1.2a3.1 3.1 0 0 1 .9-4.3zM391.5 234.5a7.7 7.7 0 0 1 6.7-2.6 4.3 4.3 0 0 1 2.8 4 15 15 0 0 1-9.1 14.4 4 4 0 0 1-5.3-3.9 15.3 15.3 0 0 1 4.9-11.9zM391.8 237a5.2 5.2 0 0 1 5.4-2 3.8 3.8 0 0 1 1.5 3.9 10.8 10.8 0 0 1-5.8 8.3 2.92 2.92 0 0 1-3-.3 2.92 2.92 0 0 1-1.1-2.9 10.8 10.8 0 0 1 3-7zM393.2 224.6l-.3 .1M393.2 224.6l1.1 .6M393.2 223.7l1.1-.6 .5 .7-.5 1.4-1.1 .6-.5-.8zM393.5 223.6l-.3 1M393.9 223.3l.9 .5M400.3 233.6a4.7 4.7 0 0 0-5.3-3.4 14 14 0 0 0-9.1 8.8 10.5 10.5 0 0 0-.3 9.8 4.9 4.9 0 0 0 4.9 1.7M372.8 244.1l1.4-.7 2.7 1.5a3.4 3.4 0 0 1-2.7 4.7l-2.2-1.3a3.1 3.1 0 0 1 .8-4.2zM372.9 244l-5.9-3.4a1.72 1.72 0 0 0-1.5 2.6l5.9 3.4"/>
<path d="M374.4 242.8v.7M374.9 247.3l1.1 .6M374.9 247.3l-.3 .1M375 246.5l1-.6 .5 .7-.5 1.3-1 .6-.6-.7zM375.2 246.3l-.3 1M375.6 246.1l.9 .5M377.2 245.5l3.4 1.9M380.8 246.5a2.12 2.12 0 0 0 .3 2.7l1.9 1.1a2.16 2.16 0 0 0 2.6-1.1M383.7 248.2l-.1 .4 .5 .7 .8-.5"/>
</g>
<!-- layer: Visible Narrow (ISO) -->
<g fill="none" stroke="#000" stroke-width=".35">
<path d="M24 18.7l1.5 .9M24 16.5l1.5 .9M24.1 16.2l1.5 .9M25.8 14.1l1.5 .9M26 14l1.5 .9M26.4 13.7a3.1 3.1 0 0 0-3.2 3.6l.5 1M27.7 14.2l1.5 .8M33.2 17.3l1.5 .9M33.2 19.6l1.5 .8M33.3 17.1l1.5 .8M34.9 15l1.6 .8M35.2 14.8l1.5 .9"/>
<path d="M35.5 14.5a3.1 3.1 0 0 0-3.2 3.6l.5 1.1M36.8 15l1.5 .9M14.9 27.9l1.5 .9M14.9 30.1l1.5 .9M15 39.8l1.5 .9M15 27.6l1.5 .9M16.7 37.7l1.5 .9M16.7 25.5l1.5 .9M16.9 37.6l1.5 .9M16.9 25.4l1.5 .9M17.2 37.3a3.1 3.1 0 0 0-3.2 3.6l.6 1M17.2 25.1a3.1 3.1 0 0 0-3.2 3.6l.6 1"/>
<path d="M18.6 37.7l1.5 .9M18.6 25.5l1.5 .9M25.8 38.5l1.5 .9M26 38.4l1.5 .9M26.4 38.1a3.1 3.1 0 0 0-3.2 3.6l.5 1M27.7 38.5l1.5 .9M33.2 29.5l1.5 .9M33.2 31.7l1.5 .9M33.3 29.2l1.5 .9M34.9 27.1l1.6 .9M35.2 27l1.5 .9M35.5 26.7a3.1 3.1 0 0 0-3.2 3.6l.5 1"/>
<path d="M36.8 27.2l1.5 .8M14.9 40.1l1.5 .8M14.9 42.3l1.5 .9M24 40.9l1.5 .9M24 43.1l1.5 .9M24.1 40.6l1.5 .9M173.2 91.3l1.4 .8M217 116.6l3.6 2.1M218.4 137l3.5 2.1M218.4 124.8l3.5 2.1M219.8 134.6l3.5 2M248.8 135l3.6 2"/>
<path d="M210.7 146l3.5 2M217 142.3l3.6 2.1M250.2 155.4l3.5 2M250.2 143.2l3.5 2M251.6 152.9l3.5 2.1M287.7 157.5l1.4 .8M242.5 164.4l3.5 2M248.8 160.7l3.6 2M263.6 169.2l1.5 .9M263.6 167l1.5 .9M263.7 166.7l1.5 .9M265.4 164.6l1.5 .9"/>
<path d="M265.6 164.5l1.5 .9M265.9 164.2a3.1 3.1 0 0 0-3.2 3.6l.6 1M267.3 164.7l1.5 .8M312.9 193.3l1.3-.8 .6 .2a2.5 2.5 0 0 1-.6 3.6l-1.4 .7-.5-.1a2.51 2.51 0 0 1 .6-3.6zM314.7 192.3a3.2 3.2 0 0 0-3.3 3.7l.2 .6 .3 .4M374.6 233.8l.6-.7 .7-.3h.6a1.81 1.81 0 0 1 .3 2.6 2.55 2.55 0 0 1-2.4 1.8 1.82 1.82 0 0 1-.3-2.6zM376.6 232.5a3.2 3.2 0 0 0-3.3 3.7l.2 .6 .4 .5M384.2 222l.6-.5 .7-.1 .5 .2a3.1 3.1 0 0 1-2.3 4.3l-.5-.3a2.8 2.8 0 0 1 1-3.6zM385.8 221.1a3.2 3.2 0 0 0-3.4 3.7l.6 1.1M393.1 223l1.3-.8 .6 .1a2.16 2.16 0 0 1 0 2.8 2.16 2.16 0 0 1-2.5 1.5 2.45 2.45 0 0 1 .6-3.6zM394.9 221.9a3.1 3.1 0 0 0-3.2 2.9l-.1 .8 .2 .7 .4 .4M374.8 245.7l.7-.5 .6-.2 .6 .1a2.45 2.45 0 0 1-.6 3.5l-1.3 .8-.6-.1a2.45 2.45 0 0 1 .6-3.6z"/>
<path d="M376.6 244.7a3.2 3.2 0 0 0-3.3 3.7l.2 .6 .4 .4M382.8 247.6a2.13 2.13 0 0 0 .2 2.7M383.1 247.8a1.62 1.62 0 0 0 .5 2.4h.6l1.3-1"/>
</g>
<!-- layer: Symbol (ISO) -->
<g fill="none" stroke="#000" stroke-width=".3">
<path d="M64.6 27.5l.8 .6-1.7 1.8zM68.8 21.6l-5.1 8.3M105.2 29.6l-11.6 20.4M151 34.4l-15.3 25M288 21.1v-9.7h119.2v9.7M288 21.1h119.2v8.5M288 21.1v111.5h119.2v-103M288 29.6h119.2M288 37.8h119.2M313 21.1v111.5M338 21.1v111.5M94.4 47.6l.9 .4-1.7 2z"/>
<path d="M136.6 57l.8 .5-1.7 1.9zM288 45.3h119.2M288 53.4h119.2M194.5 66.5l-14.6 23.9M288 61.2h119.2M288 68.7h119.2M288 76.9h119.2M180.8 88l.8 .5-1.7 1.9zM213.3 82.5l-18.5 29.5M288 84.7h119.2M288 92.2h119.2M195.7 109.7l.9 .5-1.8 1.8z"/>
<path d="M229.7 114.9l.8 .6-2 1.7zM238.4 104.6l-9.9 12.6M288 100.3h119.2M288 108.5h119.2M288 116.7h119.2M288 124.5h119.2M281.1 144.7l-14.8 22M298.9 154.8l.9 .5-1.7 1.9zM305.5 144.8l-7.4 12.4M267.3 164.3l.8 .6-1.8 1.8zM325.4 160.5l-17.5 28.2M335.9 167.5l-21.8 26"/>
<path d="M357.9 178.8l-10.8 14.8M308.8 186.3l.8 .5-1.7 1.9zM315.3 191.2l.8 .7-2 1.6zM348.2 191.3l.8 .5-1.9 1.8zM375.5 183.2l-18.3 22.9M390 194.5l-15.8 22.4M358.3 203.8l.8 .6-1.9 1.7zM375.2 214.6l.8 .6-1.8 1.7z"/>
<circle cx="71.5" cy="17.2" r="5.3"/>
<circle cx="107.8" cy="25" r="5.3"/>
<circle cx="153.7" cy="30" r="5.3"/>
<circle cx="197.2" cy="62" r="5.3"/>
<circle cx="216.1" cy="78" r="5.3"/>
<circle cx="241.7" cy="100.5" r="5.3"/>
<circle cx="284.1" cy="140.3" r="5.3"/>
<circle cx="308.3" cy="140.3" r="5.3"/>
<circle cx="328.2" cy="156" r="5.3"/>
<circle cx="339.2" cy="163.5" r="5.3"/>
<circle cx="361" cy="174.5" r="5.3"/>
<circle cx="378.8" cy="179.2" r="5.3"/>
<circle cx="393" cy="190.2" r="5.3"/>
</g>
<!-- layer: Border (ISO) -->
<g fill="none" stroke="#000" stroke-width=".7">
<path d="M70 6.1v3.9M140 6.1v3.9M210 0v10l-2.9-5h5.8l-2.9 5 2.9-5M280 6.1v3.9M350 6.1v3.9M6.1 74.3h3.9M410 74.3h3.9M0 148.5h10l-5-2.9v5.8l5-2.9-5 2.9M420 148.5h-10l5-2.9v5.8l-5-2.9 5 2.9M6.1 222.8h3.9M410 222.8h3.9M10 287v-277h400v277h-400h400"/>
<path d="M70 287v3.9M140 287v3.9M212.9 292l-2.9-5 2.9 5h-5.8l2.9-5v10M280 287v3.9M350 287v3.9"/>
</g>
<!-- layer: Title (ISO) -->
<path d="M285 257h125v30h-125zM332.5 257v30M357.5 257v10M382.5 257v10M285 267h125M332.5 277h77.5M375 277v10M390 277v10" fill="none" stroke="#000" stroke-width=".5"/>
<!-- layer: Symbol (ISO) -->
<g fill="#000">
<path d="M64.6 27.5l.8 .6-1.7 1.8z" fill-rule="evenodd"/>
<path d="M94.4 47.6l.9 .4-1.7 2z" fill-rule="evenodd"/>
<path d="M136.6 57l.8 .5-1.7 1.9z" fill-rule="evenodd"/>
<path d="M180.8 88l.8 .5-1.7 1.9z" fill-rule="evenodd"/>
<path d="M195.7 109.7l.9 .5-1.8 1.8z" fill-rule="evenodd"/>
<path d="M229.7 114.9l.8 .6-2 1.7z" fill-rule="evenodd"/>
<path d="M298.9 154.8l.9 .5-1.7 1.9z" fill-rule="evenodd"/>
<path d="M267.3 164.3l.8 .6-1.8 1.8z" fill-rule="evenodd"/>
<path d="M308.8 186.3l.8 .5-1.7 1.9z" fill-rule="evenodd"/>
<path d="M315.3 191.2l.8 .7-2 1.6z" fill-rule="evenodd"/>
<path d="M348.2 191.3l.8 .5-1.9 1.8z" fill-rule="evenodd"/>
<path d="M358.3 203.8l.8 .6-1.9 1.7z" fill-rule="evenodd"/>
<path d="M375.2 214.6l.8 .6-1.8 1.7z" fill-rule="evenodd"/>
</g>
<g font-size="4.8">
<text x="33.7" y="9.6">6</text>
<text x="103.7" y="9.6">5</text>
<text x="173.7" y="9.6">4</text>
<text x="243.7" y="9.6">3</text>
<text x="313.7" y="9.6">2</text>
<text x="383.7" y="9.6">1</text>
<text x="68.9" y="18.9">12</text>
<text x="335" y="18">PARTS LIST</text>
<text x="105.2" y="26.8">13</text>
<text x="295" y="27.1">ITEM</text>
<text x="321" y="27.1">QTY</text>
<text x="356.9" y="27.1">PART NUMBER</text>
<text x="152.4" y="31.7">1</text>
<text x="299.2" y="34.6">1</text>
<text x="324.2" y="34.6">1</text>
<text x="338.9" y="34.7">Container_Lid</text>
<text x="6.2" y="38.9">D</text>
<text x="410.5" y="38.9">D</text>
<text x="299.2" y="42.8">2</text>
<text x="324.2" y="42.8">1</text>
<text x="338.9" y="42.8">Male_Pipe_Adapter_22M</text>
<text x="299.2" y="50.3">3</text>
<text x="324.2" y="50.2">7</text>
<text x="338.9" y="50.3">M3_Nylon_Nut</text>
<text x="299.2" y="58.4">4</text>
<text x="324.2" y="58.4">1</text>
<text x="338.9" y="58.5">Valve_Base_Plate</text>
<text x="195.9" y="63.8">4</text>
<text x="299.2" y="66.2">5</text>
<text x="324.2" y="66.2">1</text>
<text x="338.9" y="66.3">Valve_Top_Plate</text>
<text x="299.2" y="73.7">6</text>
<text x="324.2" y="73.7">1</text>
<text x="338.9" y="73.7">Silicon_Valve</text>
<text x="214.7" y="79.8">6</text>
<text x="299.2" y="81.8">7</text>
<text x="324.2" y="81.9">2</text>
<text x="338.9" y="81.9">Valve_Spacer</text>
<text x="299.2" y="89.7">8</text>
<text x="324.2" y="89.7">1</text>
<text x="338.9" y="89.7">Washer_M3X7</text>
<text x="299.2" y="97.2">9</text>
<text x="324.2" y="97.1">1</text>
<text x="338.9" y="97.2">Socket_Head_Screw_M3X12</text>
<text x="240.4" y="102.2">7</text>
<text x="297.9" y="105.3">10</text>
<text x="324.2" y="105.3">1</text>
<text x="338.9" y="105.3">Port_Spacer</text>
<text x="6.4" y="113.2">C</text>
<text x="297.9" y="113.5">11</text>
<text x="324.2" y="113.5">6</text>
<text x="338.9" y="113.5">Socket_Head_Screw_M3X40</text>
<text x="410.7" y="113.2">C</text>
<text x="297.9" y="121.7">12</text>
<text x="324.2" y="121.6">1</text>
<text x="338.9" y="121.7">Net_Filter_Holder</text>
<text x="297.9" y="129.5">13</text>
<text x="324.2" y="129.4">1</text>
<text x="338.9" y="129.5">Net_Filter</text>
<text x="282.7" y="142.1">3</text>
<text x="307" y="142.1">5</text>
<text x="326.9" y="157.8">8</text>
<text x="337.9" y="165.3">9</text>
<text x="358.3" y="176.3">10</text>
<text x="376.1" y="180.9">11</text>
<text x="6.4" y="187.4">B</text>
<text x="391.7" y="192">2</text>
<text x="410.7" y="187.4">B</text>
<text x="6.4" y="261.7">A</text>
<text x="410.7" y="261.7">A</text>
<text x="347.7" y="273.4">Inhale Valve Exploded</text>
<text x="347.9" y="281.3">SCALE</text>
<text x="350.7" y="286.3">1:1</text>
<text x="397.4" y="285.3">04</text>
<text x="33.7" y="290.9">6</text>
<text x="103.7" y="290.9">5</text>
<text x="173.7" y="290.9">4</text>
<text x="243.7" y="290.9">3</text>
<text x="313.7" y="290.9">2</text>
<text x="383.7" y="290.9">1</text>
</g>
<text font-size="3.5" x="383.5" y="265.5">21/12/2020</text>
<g font-size="2.8">
<text x="286" y="260.1">Designed by</text>
<text x="333.5" y="260.1">Checked by</text>
<text x="358.5" y="260.1">Approved by</text>
<text x="383.5" y="260">Date</text>
<text x="378.4" y="280.1">Edition</text>
<text x="396.6" y="280.1">Sheet</text>
</g>
</svg>
